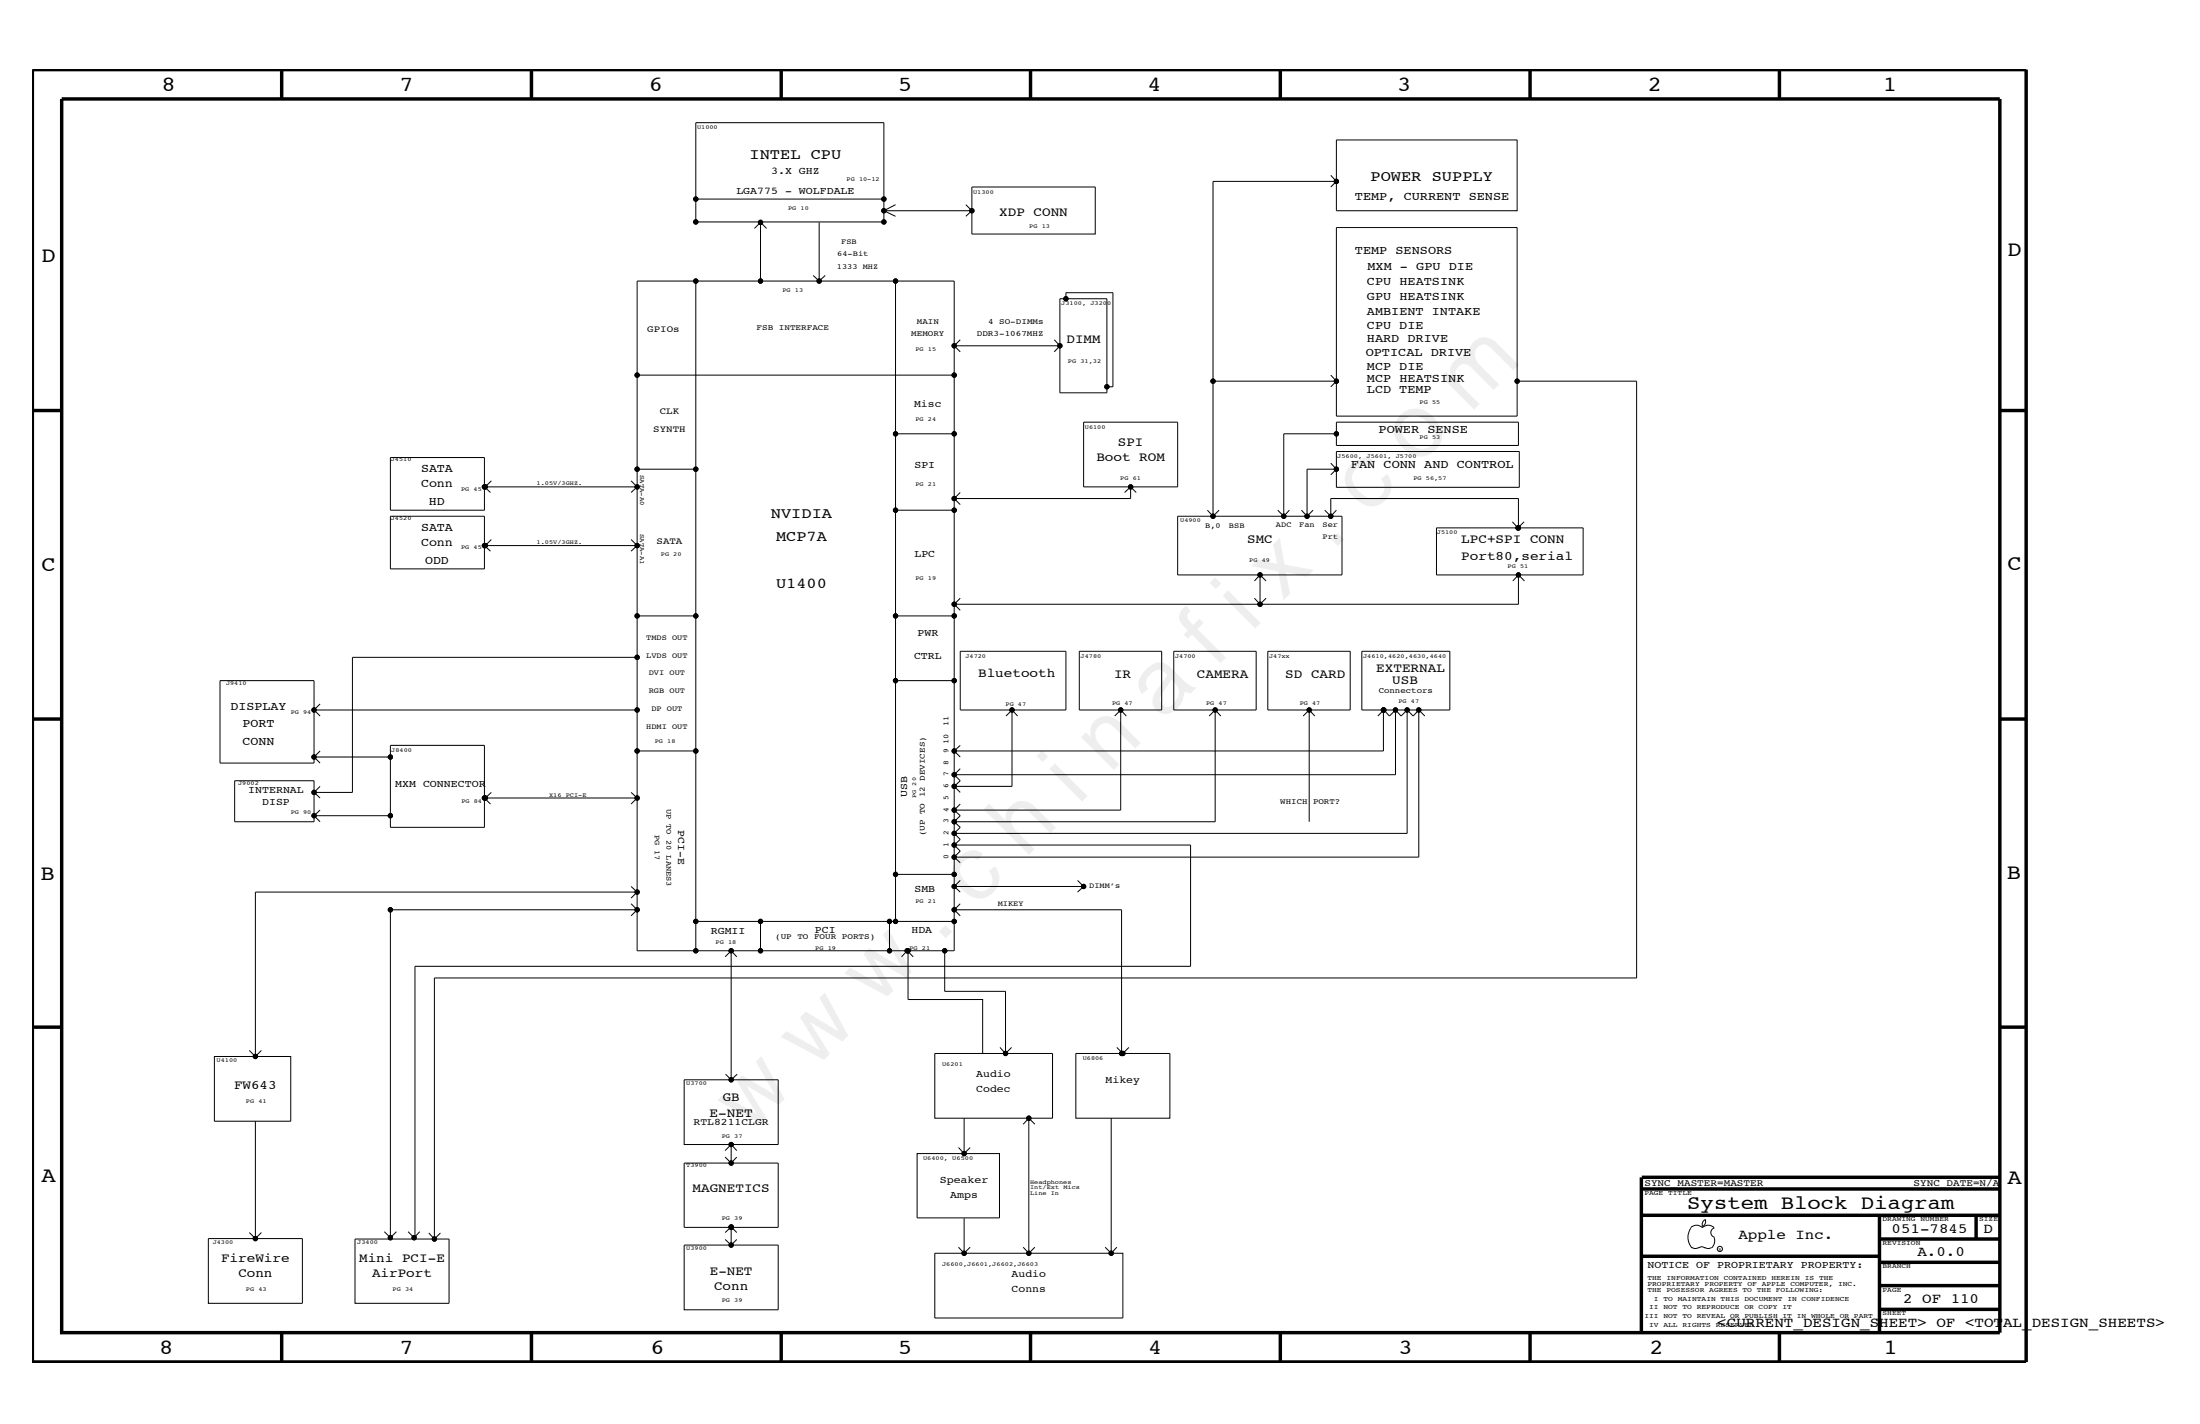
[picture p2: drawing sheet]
<svg xmlns="http://www.w3.org/2000/svg" width="432mm" height="279mm" viewBox="0 0 432 279" stroke-linecap="round" stroke-linejoin="round" font-family="sans-serif">
<g fill="none" stroke="#000" stroke-width=".68" stroke-linecap="butt">
<path d="M6.4 13.7h391.3v253.5h-391.3zM12.1 19.4h380.4v242.1h-380.4zM55.3 13.7v5.7M104.3 13.7v5.7M153.3 13.7v5.7M202.3 13.7v5.7M251.3 13.7v5.7M300.3 13.7v5.7M349.3 13.7v5.7M6.4 80.5h5.7M392.5 80.5h5.2M6.4 141.1h5.7"/>
<path d="M392.5 141.1h5.2M6.4 201.5h5.7M392.5 201.5h5.2M322.2 231v30.5M322.2 233.3h70.3M322.2 238.4h70.3M322.2 231h70.3M368.9 238.4v23.1M387.9 238.4v4.7M322.2 246.5h46.7M368.9 256.9h23.6M368.9 252.3h23.6"/>
<path d="M368.9 247.7h23.6M368.9 243.1h23.6M55.3 261.5v5.7M104.3 261.5v5.7M153.3 261.5v5.7M202.3 261.7v5.5M251.3 261.5v5.7M300.3 261.5v5.7M349.3 261.5v5.7"/>
</g>
<g fill="none" stroke="#000" stroke-width=".2">
<path d="M136.6 39.1h36.9v-15h-36.9v19.4M173.5 39.1v2.2M190.8 36.7h24.2v9.2h-24.2zM261.2 34.4l1.1 1.2M262.3 35.6v5.7h35.5v-13.8h-35.5v8.1l-1.1 1.1M262.3 35.6h-24.2v39.2h24.2M136.6 55.1v125.7M149.3 43.6v11.5h11.5M149.3 55.1h-24.2v73.9M149.3 43.6l1.2 1.2M149.3 43.6l-1.2 1.2M159.6 54l1.2 1.1"/>
<path d="M160.8 43.6v11.5l1.2-1.1M160.8 55.1h26.5v12.7M173.5 43.5v.1M173.5 41.3h17.3M175.8 42.4l-2.3-1.1v2.2l-36.9 .1M175.8 40.2l-2.3 1.1M175.8 55.1v30M189.6 40.2l1.2 1.1-1.2 1.1M209.2 58.6v-1.2h9.2v18.5M125.1 73.6h62.2M217.3 75.9v-17.3h-9.3v18.5M261.2 75.9l1.1-1.1v-30.2h35.5v30.2h23.4v117.1h-235.9v51.2"/>
<path d="M96.4 94.3l-1.1 1.2M123.9 94.3l1.2 1.2-1.2 1.1M125.1 95.5h-30v4.6h-18.5v-10.3h18.5v5.7l1.2 1.1M125.1 92.1h11.5M187.3 97.8h34.6M261.2 97.8h36.8M262.3 82.8h35.7M262.3 87.4h35.7M262.3 95.6h35.9M262.3 88.6h35.9M262.3 81.6h35.5M96.4 105.9l-1.1 1.1"/>
<path d="M123.9 105.9l1.2 1.1-1.2 1.1M125.1 107h-30v4.6h-18.5v-10.3h18.5v5.7l1.2 1.1M187.3 118.6h60M247.3 112.8v5.8h50.7M298 103.6h12.7v9.2h-12.7l1.2 1.2M62.8 138.1l-1.2 1.2 1.2 1.2M125.1 129v10.3h-63.5M125.1 139.3v8h11.5M125.1 129h-55.9v26.5h-7.6M125.1 120.8h11.5M175.8 133.5v38.1M278.5 139.3v28.9h-91.2"/>
<path d="M61.6 148.5v-15h-18.4v16.2h18.4v-1.2l1.2 1.2M61.6 155.5v4.5M61.6 148.5h15M62.8 156.6l-1.2-1.1v-2.3h-15.5v8h15.5v-1.2l1.2 1.2M62.8 154.3l-1.2 1.2M62.8 158.9l-1.2 1.1M62.8 147.3l-1.2 1.2M95.3 156.6h29.8l-1.2 1.2M96.4 155.5l-1.1 1.1h-.2v-10.4h-18.5v16.1h18.5v-5.7l1.2 1.2M123.9 155.5l1.2 1.1M125.1 147.3v39.2h11.5M187.3 152h86.6"/>
<path d="M188.5 146.2l-1.2 1.1h84.2M220 158.9h-32.7l1.2 1.1M61.6 160h15M76.6 178.5v64.4M76.6 178.5h48.5M76.7 178.4l-.1 .1M123.9 177.3l1.2 1.2-1.2 1.2M123.9 173.9l1.2 1.1-1.2 1.2M125.1 175h-75v32.3l1.2-1.2M187.3 163.5h88.9M187.3 165.8h46.4M187.3 178.5h32.8"/>
<path d="M238.5 161.2h-51.2l1.2 1.1M233.7 189.6h-152.3v53.3h-.1M48.9 206.1l1.2 1.2h-8v12.7h15v-12.7h-7M50.1 220v23l-1.2-1.2M143.5 211.9h-9.2v12.7h9.2M201.9 219.4v26.5l1.2-1.2M218.1 219.4v26.5l1.1-1.2M142.3 227l1.2 1.2h-9.2v12.6h9.2M152.7 228.2v12.6h-9.2v3.5l1.1-1.1M188.1 225.2l1.1 1.1h-9.2v12.7h16.2v-12.7h-7M189.2 239v6.9M334.7 239.3l.1 .3a1.19 1.19 0 0 1-.6 1.1"/>
<path d="M334.8 239.3a1.02 1.02 0 0 0-.6 1.3M40.9 243h18.5v12.7h-18.5zM51.3 241.8l-1.2 1.3M69.7 243.1h18.4v12.6h-18.4zM75.4 241.7l1.2 1.2M77.8 241.7l-1.2 1.2M80.1 241.7l1.2 1.2M82.4 241.7l-1.1 1.2M84.2 241.9l1.1 1.2M86.4 241.9l-1.1 1.2M134.3 244.3h18.4v12.7h-18.4zM142.3 241.8l1.2-1.1 1.1 1.1"/>
<path d="M142.3 243.2l1.2 1.2M188.1 244.7l1.1 1.2M190.4 244.7l-1.2 1.3M200.8 244.7l1.1 1.2h-12.7M201.9 245.9l16.2 .1M216.9 244.7l1.2 1.2h2.3v12.7h-36.9v-12.7h5.7M331.8 240.9a1.61 1.61 0 0 1 2.4 0M331.9 241a3.1 3.1 0 0 0 .2 3.9M332.1 244.8l.6 .2 .7-.2M333.4 244.9l.6-.3 .7 .3M334.1 240.9a1.61 1.61 0 0 1 2.3 0M334.6 244.8l.7 .2 .6-.2"/>
<path d="M336.4 242.8l.2 .6a1.95 1.95 0 0 1-.6 1.4M336.5 240.9a.93 .93 0 0 0-.7 .9 .93 .93 0 0 0 .7 .9"/>
<circle cx="136.6" cy="39.1" r=".42"/>
<circle cx="173.5" cy="39.1" r=".42"/>
<circle cx="262.3" cy="35.6" r=".42"/>
<circle cx="136.6" cy="55.1" r=".42"/>
<circle cx="136.6" cy="43.5" r=".42"/>
<circle cx="149.3" cy="55.1" r=".42"/>
<circle cx="149.3" cy="43.6" r=".42"/>
<circle cx="160.8" cy="55.1" r=".42"/>
<circle cx="173.5" cy="41.3" r=".42"/>
<circle cx="173.5" cy="43.5" r=".42"/>
<circle cx="175.8" cy="55.1" r=".42"/>
<circle cx="190.8" cy="41.3" r=".42"/>
<circle cx="209.2" cy="58.6" r=".42"/>
<circle cx="125.1" cy="73.6" r=".42"/>
<circle cx="95.1" cy="95.5" r=".42"/>
<circle cx="95.2" cy="95.5" r=".42"/>
<circle cx="125.1" cy="92.1" r=".42"/>
<circle cx="125.1" cy="95.5" r=".42"/>
<circle cx="95.1" cy="107" r=".42"/>
<circle cx="95.2" cy="107" r=".42"/>
<circle cx="125.1" cy="107" r=".42"/>
<circle cx="61.6" cy="139.3" r=".42"/>
<circle cx="125.1" cy="139.3" r=".42"/>
<circle cx="125.1" cy="129" r=".42"/>
<circle cx="125.1" cy="120.8" r=".42"/>
<circle cx="61.6" cy="148.5" r=".42"/>
<circle cx="61.6" cy="155.5" r=".42"/>
<circle cx="76.6" cy="148.5" r=".42"/>
<circle cx="95.1" cy="156.6" r=".42"/>
<circle cx="95.2" cy="156.6" r=".42"/>
<circle cx="125.1" cy="147.3" r=".42"/>
<circle cx="125.1" cy="156.6" r=".42"/>
<circle cx="61.6" cy="160" r=".42"/>
<circle cx="76.6" cy="160" r=".42"/>
<circle cx="76.6" cy="178.5" r=".42"/>
<circle cx="125.1" cy="175" r=".42"/>
<circle cx="125.1" cy="178.5" r=".42"/>
<circle cx="50.1" cy="207.3" r=".42"/>
<circle cx="143.5" cy="228.2" r=".42"/>
<circle cx="50.1" cy="243" r=".42"/>
<circle cx="76.6" cy="242.9" r=".42"/>
<circle cx="81.3" cy="242.9" r=".42"/>
<circle cx="85.3" cy="243.1" r=".42"/>
<circle cx="143.5" cy="240.7" r=".42"/>
<circle cx="143.5" cy="240.8" r=".42"/>
<circle cx="143.5" cy="244.3" r=".42"/>
<circle cx="189.2" cy="245.9" r=".42"/>
<circle cx="201.9" cy="245.9" r=".42"/>
<circle cx="218.1" cy="245.9" r=".42"/>
<circle cx="337.6" cy="245.1" r=".51"/>
</g>
<g fill="#000">
<circle cx="136.6" cy="39.1" r=".42"/>
<circle cx="173.5" cy="39.1" r=".42"/>
<circle cx="262.3" cy="35.6" r=".42"/>
<circle cx="136.6" cy="55.1" r=".42"/>
<circle cx="136.6" cy="43.5" r=".42"/>
<circle cx="149.3" cy="55.1" r=".42"/>
<circle cx="149.3" cy="43.6" r=".42"/>
<circle cx="160.8" cy="55.1" r=".42"/>
<circle cx="173.5" cy="43.5" r=".42"/>
<circle cx="173.5" cy="41.3" r=".42"/>
<circle cx="175.8" cy="55.1" r=".42"/>
<circle cx="190.8" cy="41.3" r=".42"/>
<circle cx="209.2" cy="58.6" r=".42"/>
<circle cx="125.1" cy="73.6" r=".42"/>
<circle cx="95.1" cy="95.5" r=".42"/>
<circle cx="95.2" cy="95.5" r=".42"/>
<circle cx="125.1" cy="95.5" r=".42"/>
<circle cx="125.1" cy="92.1" r=".42"/>
<circle cx="95.1" cy="107" r=".42"/>
<circle cx="95.2" cy="107" r=".42"/>
<circle cx="125.1" cy="107" r=".42"/>
<circle cx="61.6" cy="139.3" r=".42"/>
<circle cx="125.1" cy="120.8" r=".42"/>
<circle cx="125.1" cy="129" r=".42"/>
<circle cx="125.1" cy="139.3" r=".42"/>
<circle cx="61.6" cy="155.5" r=".42"/>
<circle cx="61.6" cy="148.5" r=".42"/>
<circle cx="76.6" cy="148.5" r=".42"/>
<circle cx="95.1" cy="156.6" r=".42"/>
<circle cx="95.2" cy="156.6" r=".42"/>
<circle cx="125.1" cy="147.3" r=".42"/>
<circle cx="125.1" cy="156.6" r=".42"/>
<circle cx="61.6" cy="160" r=".42"/>
<circle cx="76.6" cy="178.5" r=".42"/>
<circle cx="76.6" cy="160" r=".42"/>
<circle cx="125.1" cy="178.5" r=".42"/>
<circle cx="125.1" cy="175" r=".42"/>
<circle cx="50.1" cy="207.3" r=".42"/>
<circle cx="143.5" cy="228.2" r=".42"/>
<circle cx="50.1" cy="243" r=".42"/>
<circle cx="76.6" cy="242.9" r=".42"/>
<circle cx="81.3" cy="242.9" r=".42"/>
<circle cx="85.3" cy="243.1" r=".42"/>
<circle cx="143.5" cy="240.7" r=".42"/>
<circle cx="143.5" cy="240.8" r=".42"/>
<circle cx="143.5" cy="244.3" r=".42"/>
<circle cx="189.2" cy="245.9" r=".42"/>
<circle cx="201.9" cy="245.9" r=".42"/>
<circle cx="218.1" cy="245.9" r=".42"/>
</g>
<text font-size="17.6" x="147.1" y="222.6" transform="rotate(-45 147.1 222.6)">w w w . c h i n a f i x . c o m</text>
<g font-size="4.2">
<text x="31.7" y="17.8">8</text>
<text x="78.4" y="17.8">7</text>
<text x="127.3" y="17.8">6</text>
<text x="176.3" y="17.8">5</text>
<text x="225.2" y="17.8">4</text>
<text x="274.2" y="17.8">3</text>
<text x="323.4" y="17.8">2</text>
<text x="369.6" y="17.8">1</text>
<text x="8.1" y="51.3">D</text>
<text x="394" y="50.3">D</text>
<text x="8.1" y="112.1">C</text>
<text x="394" y="111.9">C</text>
<text x="8" y="172.7">B</text>
<text x="393.9" y="172.5">B</text>
<text x="8.1" y="232">A</text>
<text x="394" y="232.4">A</text>
<text x="31.2" y="265.6">8</text>
<text x="78.4" y="265.6">7</text>
<text x="127.7" y="265.6">6</text>
<text x="176.3" y="265.6">5</text>
<text x="225.4" y="265.6">4</text>
<text x="274.5" y="265.6">3</text>
<text x="323.8" y="265.6">2</text>
<text x="369.7" y="265.6">1</text>
</g>
<text font-size="3.9" x="331.2" y="237.3">System Block Diagram</text>
<g font-size="3">
<text x="147.1" y="31.2">INTEL CPU</text>
<text x="269" y="35.5">POWER SUPPLY</text>
<text x="151.3" y="101.6">NVIDIA</text>
<text x="152.3" y="106.2">MCP7A</text>
<text x="152.3" y="115.4">U1400</text>
</g>
<g font-size="2.8">
<text x="341.2" y="243.1">Apple Inc.</text>
<text x="371.3" y="241.9">051-7845</text>
<text x="389.3" y="241.9">D</text>
<text x="376.3" y="246.5">A.0.0</text>
<text x="373.5" y="255.7">2 OF 110</text>
<text x="337.1" y="260.4">&lt;CURRENT_DESIGN_SHEET&gt; OF &lt;TOTAL_DESIGN_SHEETS&gt;</text>
</g>
<g font-size="2.5">
<text x="196.1" y="42.4">XDP CONN</text>
<text x="209.3" y="67.3">DIMM</text>
<text x="219.4" y="87.5">SPI</text>
<text x="215.2" y="90.5">Boot ROM</text>
<text x="244.8" y="106.5">SMC</text>
<text x="286.8" y="106.5">LPC+SPI CONN</text>
<text x="286.8" y="109.9">Port80,serial</text>
<text x="270.1" y="131.9">EXTERNAL</text>
<text x="192" y="132.9">Bluetooth</text>
<text x="218.7" y="133">IR</text>
<text x="234.9" y="133">CAMERA</text>
<text x="252.3" y="133">SD CARD</text>
<text x="273.3" y="134.1">USB</text>
<text x="45.9" y="213.7">FW643</text>
<text x="139.2" y="219.1">E-NET</text>
<text x="141.9" y="216.1">GB</text>
<text x="135.9" y="234">MAGNETICS</text>
<text x="43.4" y="247.7">FireWire</text>
<text x="46.8" y="250.6">Conn</text>
<text x="70.5" y="247.7">Mini PCI-E</text>
<text x="73" y="250.6">AirPort</text>
<text x="139.3" y="250.1">E-NET</text>
<text x="140.2" y="253.1">Conn</text>
</g>
<g font-size="2.4">
<text x="265.9" y="39.1">TEMP, CURRENT SENSE</text>
<text x="265.9" y="49.9">TEMP SENSORS</text>
<text x="268.4" y="53">MXM - GPU DIE</text>
<text x="268.3" y="56">CPU HEATSINK</text>
<text x="268.3" y="58.8">GPU HEATSINK</text>
<text x="268.3" y="64.5">CPU DIE</text>
<text x="268.3" y="61.8">AMBIENT INTAKE</text>
<text x="268.1" y="69.8">OPTICAL DRIVE</text>
<text x="268.3" y="67.2">HARD DRIVE</text>
<text x="268.3" y="72.6">MCP DIE</text>
<text x="268.3" y="77.2">LCD TEMP</text>
<text x="268.3" y="74.9">MCP HEATSINK</text>
<text x="270.6" y="85">POWER SENSE</text>
<text x="82.6" y="92.7">SATA</text>
<text x="82.6" y="95.6">Conn</text>
<text x="265.2" y="91.9">FAN CONN AND CONTROL</text>
<text x="84.2" y="99.1">HD</text>
<text x="82.6" y="104.2">SATA</text>
<text x="82.6" y="107.1">Conn</text>
<text x="83.4" y="110.6">ODD</text>
<text x="45.2" y="139.2">DISPLAY</text>
<text x="47.6" y="142.7">PORT</text>
<text x="47.6" y="146.2">CONN</text>
</g>
<g font-size="2">
<text x="151.3" y="34.2">3.X GHZ</text>
<text x="144.5" y="38">LGA775 - WOLFDALE</text>
<text x="179.4" y="79.8">Misc</text>
<text x="179.5" y="91.9">SPI</text>
<text x="179.5" y="109.3">LPC</text>
<text x="180.1" y="124.7">PWR</text>
<text x="179.4" y="129.3">CTRL</text>
<text x="48.7" y="155.6">INTERNAL</text>
<text x="77.6" y="154.5">MXM CONNECTOR</text>
<text x="51.5" y="157.9">DISP</text>
<text x="178.1" y="156.3" transform="rotate(-90 178.1 156.3)">USB</text>
<text x="133.1" y="162.8" transform="rotate(90 133.1 162.8)">PCI-E</text>
<text x="179.5" y="175">SMB</text>
<text x="139.5" y="183.2">RGMII</text>
<text x="159.9" y="183.1">PCI</text>
<text x="178.9" y="183">HDA</text>
<text x="191.6" y="211.4">Audio</text>
<text x="191.6" y="214.3">Codec</text>
<text x="217" y="212.5">Mikey</text>
<text x="184.4" y="232.1">Speaker</text>
<text x="186.5" y="235.1">Amps</text>
<text x="198.5" y="250.6">Audio</text>
<text x="323.3" y="248.9">NOTICE OF PROPRIETARY PROPERTY:</text>
<text x="198.5" y="253.5">Conns</text>
</g>
<g font-size="1.9">
<text x="127" y="65.2">GPIOs</text>
<text x="129.5" y="81.3">CLK</text>
<text x="128.2" y="84.8">SYNTH</text>
<text x="128.9" y="106.7">SATA</text>
<text x="136.1" y="220.7">RTL8211CLGR</text>
<text x="322.7" y="232.7">SYNC_MASTER=MASTER</text>
<text x="375.6" y="232.7">SYNC_DATE=N/A</text>
</g>
<g font-size="1.6">
<text x="148.5" y="64.8">FSB INTERFACE</text>
<text x="178.9" y="66">MEMORY</text>
<text x="180" y="63.6">MAIN</text>
<text x="191.7" y="66">DDR3-1067MHZ</text>
<text x="193.9" y="63.6">4 SO-DIMMs</text>
<text x="270.6" y="136">Connectors</text>
<text x="251.3" y="157.8">WHICH PORT?</text>
<text x="181.5" y="164.1" transform="rotate(-90 181.5 164.1)">(UP TO 12 DEVICES)</text>
<text x="152.1" y="184.3">(UP TO FOUR PORTS)</text>
</g>
<g font-size="1.5">
<text x="165.1" y="47.9">FSB</text>
<text x="164.3" y="52.7">1333 MHZ</text>
<text x="164.3" y="50.3">64-Bit</text>
<text x="236.6" y="103.6">B,0</text>
<text x="241.2" y="103.6">BSB</text>
<text x="250.4" y="103.5">ADC</text>
<text x="255" y="103.4">Fan</text>
<text x="259.6" y="103.3">Ser</text>
<text x="259.6" y="105.7">Prt</text>
<text x="126.8" y="125.6">TMDS OUT</text>
<text x="126.8" y="129.1">LVDS OUT</text>
<text x="127.3" y="132.5">DVI OUT</text>
<text x="127.3" y="136">RGB OUT</text>
<text x="126.8" y="142.9">HDMI OUT</text>
<text x="127.8" y="139.5">DP OUT</text>
<text x="186.2" y="142.5" transform="rotate(-90 186.2 142.5)">11</text>
<text x="186.2" y="147.7" transform="rotate(-90 186.2 147.7)">9</text>
<text x="186.2" y="146" transform="rotate(-90 186.2 146)">10</text>
<text x="186.2" y="154.6" transform="rotate(-90 186.2 154.6)">6</text>
<text x="186.2" y="152.3" transform="rotate(-90 186.2 152.3)">7</text>
<text x="186.2" y="150" transform="rotate(-90 186.2 150)">8</text>
<text x="130.8" y="158.7" transform="rotate(90 130.8 158.7)">UP TO 20 LANES3</text>
<text x="186.2" y="161.5" transform="rotate(-90 186.2 161.5)">3</text>
<text x="186.2" y="159.2" transform="rotate(-90 186.2 159.2)">4</text>
<text x="186.2" y="157" transform="rotate(-90 186.2 157)">5</text>
<text x="128.5" y="163.8" transform="rotate(90 128.5 163.8)">PG 17</text>
<text x="186.2" y="166.2" transform="rotate(-90 186.2 166.2)">1</text>
<text x="186.2" y="163.8" transform="rotate(-90 186.2 163.8)">2</text>
<text x="186.2" y="168.5" transform="rotate(-90 186.2 168.5)">0</text>
<text x="195.8" y="177.7">MIKEY</text>
<text x="213.8" y="174.3">DIMM’s</text>
</g>
<g font-size="1.4">
<text x="322.7" y="234.4">PAGE TITLE</text>
<text x="369.5" y="239.6">DRAWING NUMBER</text>
<text x="388.5" y="239.6">SIZE</text>
<text x="369.5" y="244.2">REVISION</text>
<text x="323.3" y="251.1">THE INFORMATION CONTAINED HEREIN IS THE</text>
<text x="369.5" y="248.9">BRANCH</text>
<text x="323.3" y="253.4">THE POSESSOR AGREES TO THE FOLLOWING:</text>
<text x="323.3" y="252.3">PROPRIETARY PROPERTY OF APPLE COMPUTER, INC.</text>
<text x="323.7" y="256.9">II NOT TO REPRODUCE OR COPY IT</text>
<text x="324.6" y="255.2">I TO MAINTAIN THIS DOCUMENT IN CONFIDENCE</text>
<text x="369.5" y="253.4">PAGE</text>
<text x="322.7" y="258.6">III NOT TO REVEAL OR PUBLISH IT IN WHOLE OR PART</text>
<text x="323.7" y="260.4">IV ALL RIGHTS RESERVED</text>
<text x="369.5" y="258.1">SHEET</text>
</g>
<g font-size="1.3">
<text x="125.6" y="93.2" transform="rotate(90 125.6 93.2)">SATA-A0</text>
<text x="125.6" y="104.8" transform="rotate(90 125.6 104.8)">SATA-A1</text>
</g>
<g font-size="1.2">
<text x="136.8" y="25.3">U1000</text>
<text x="166.2" y="35.4">PG 10-12</text>
<text x="154.7" y="41.2">PG 10</text>
<text x="191" y="38">U1300</text>
<text x="202" y="44.6">PG 13</text>
<text x="153.6" y="57.3">PG 13</text>
<text x="208.3" y="59.9">J3100, J3200</text>
<text x="179.7" y="68.9">PG 15</text>
<text x="209.6" y="71.1">PG 31,32</text>
<text x="179.7" y="82.7">PG 24</text>
<text x="278.6" y="79.2">PG 55</text>
<text x="212.9" y="84.1">U6100</text>
<text x="262.5" y="89.9">J5600, J5601, J5700</text>
<text x="278.6" y="86.1">PG 53</text>
<text x="76.7" y="90.5">J4510</text>
<text x="105.3" y="95.1">1.05V/3GHZ.</text>
<text x="179.7" y="95.4">PG 21</text>
<text x="219.9" y="94.2">PG 61</text>
<text x="277.4" y="94.2">PG 56,57</text>
<text x="90.5" y="96.3">PG 45</text>
<text x="76.7" y="102.1">J4520</text>
<text x="90.5" y="107.8">PG 45</text>
<text x="105.3" y="106.7">1.05V/3GHZ.</text>
<text x="231.6" y="102.5">U4900</text>
<text x="282" y="104.8">J5100</text>
<text x="129.7" y="109">PG 20</text>
<text x="179.7" y="113.8">PG 19</text>
<text x="245.2" y="110.3">PG 49</text>
<text x="295.9" y="111.4">PG 51</text>
<text x="189.5" y="129.1">J4720</text>
<text x="212.1" y="129.1">J4780</text>
<text x="230.6" y="129.1">J4700</text>
<text x="249.1" y="129.1">J47xx</text>
<text x="267.5" y="129.1">J4610,4620,4630,4640</text>
<text x="44.4" y="134.3">J9410</text>
<text x="274.5" y="138">PG 47</text>
<text x="57.1" y="140.1">PG 94</text>
<text x="197.4" y="138.5">PG 47</text>
<text x="218.3" y="138.3">PG 47</text>
<text x="236.7" y="138.3">PG 47</text>
<text x="255.1" y="138.3">PG 47</text>
<text x="76.8" y="147.6">J8400</text>
<text x="128.5" y="145.8">PG 18</text>
<text x="46.7" y="154">J9002</text>
<text x="57.1" y="159.7">PG 90</text>
<text x="90.6" y="157.6">PG 84</text>
<text x="107.8" y="156.4">X16 PCI-E</text>
<text x="179.8" y="156.6" transform="rotate(-90 179.8 156.6)">PG 20</text>
<text x="179.7" y="177.2">PG 21</text>
<text x="140.5" y="185.3">PG 18</text>
<text x="160" y="186.4">PG 19</text>
<text x="178.5" y="186.4">PG 21</text>
<text x="42.5" y="208.3">U4100</text>
<text x="184.9" y="209.2">U6201</text>
<text x="212.5" y="208.1">U6806</text>
<text x="134.7" y="213">U3700</text>
<text x="48.3" y="216.4">PG 41</text>
<text x="141.6" y="223.3">PG 37</text>
<text x="181.2" y="227.6">U6400, U6500</text>
<text x="134.7" y="229.1">T3900</text>
<text x="202.2" y="233.4">Int/Ext Mics</text>
<text x="202.2" y="232.3">Headphones</text>
<text x="141.6" y="239.5">PG 39</text>
<text x="202.2" y="234.6">Line In</text>
<text x="41.7" y="244">J4300</text>
<text x="70.1" y="244">J3400</text>
<text x="134.7" y="245.2">U3900</text>
<text x="184.9" y="248.4">J6600,J6601,J6602,J6603</text>
<text x="48.3" y="253.3">PG 43</text>
<text x="77" y="253.3">PG 34</text>
<text x="141.6" y="255.6">PG 39</text>
</g>
<text font-size=".9" x="337.3" y="245.4">R</text>
</svg>
